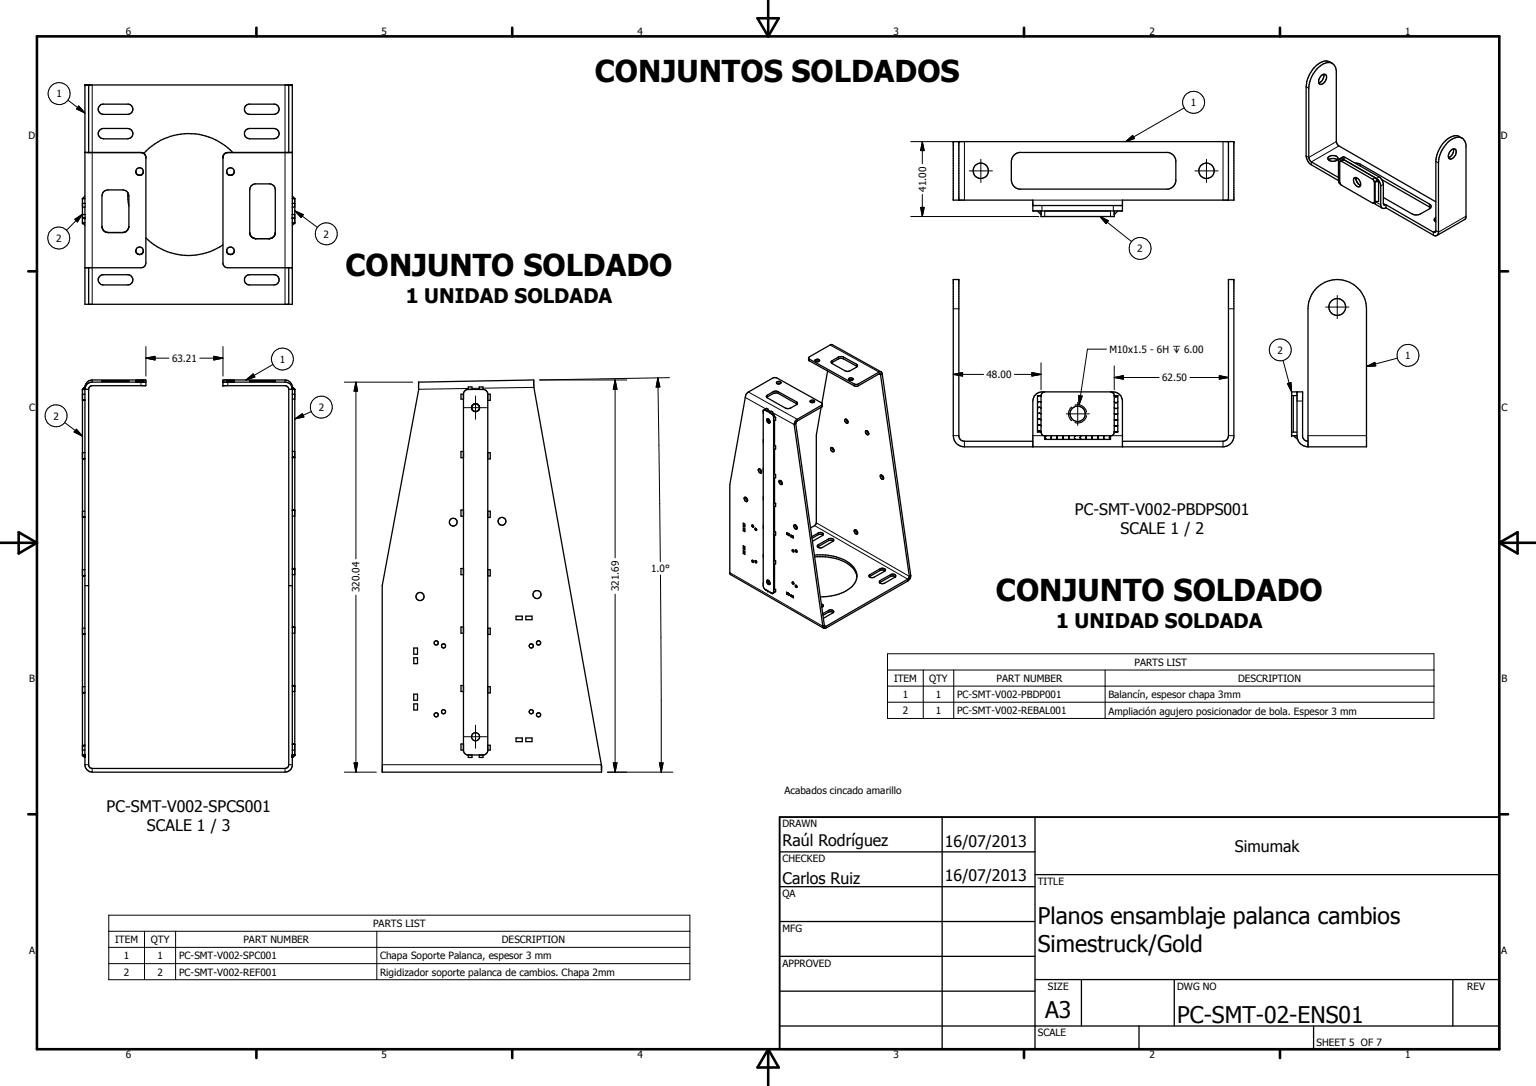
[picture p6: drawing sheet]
<svg xmlns="http://www.w3.org/2000/svg" width="420mm" height="297mm" viewBox="0 0 420 297" stroke-linecap="round" stroke-linejoin="round" font-family="sans-serif">
<g fill="none" stroke="#000" stroke-width=".35">
<path d="M364.4 17.3a3.3 3.3 0 0 0-4.6 .9 8.7 8.7 0 0 0-2.5 5.5v19l.2 .9 1 1.4 7.6 4.4M23.2 23.2h56.8v60h-56.8zM24.2 23.2v18.5M27.3 28.9l.7-.4h7.2a1.41 1.41 0 0 1 1.1 1.5 1.41 1.41 0 0 1-1.3 1.3h-6.7a1.42 1.42 0 0 1-1.3-.9 1.42 1.42 0 0 1 .3-1.5zM27.3 35.6l1-.5h6.7a1.42 1.42 0 0 1 1.3 1.5 1.42 1.42 0 0 1-1.3 1.4h-6.7a1.42 1.42 0 0 1-1.3-.9 1.42 1.42 0 0 1 .3-1.5zM67.3 28.9l.7-.4h7.2a1.41 1.41 0 0 1 1.2 1.5 1.41 1.41 0 0 1-1.4 1.3h-6.7a1.42 1.42 0 0 1-1.3-.9 1.42 1.42 0 0 1 .3-1.5zM67.3 35.6l1-.5h6.7a1.42 1.42 0 0 1 1.3 1.5 1.42 1.42 0 0 1-1.3 1.4h-6.7a1.42 1.42 0 0 1-1.3-.9 1.42 1.42 0 0 1 .3-1.5zM79 23.2v18.5M260.8 38.7h76.7v16h-30.5v3h-24.5v-3h-21.7zM262.3 38.7v16M336 38.7v16M361.3 20.7a.89 .89 0 0 1 1.5-.1 1.97 1.97 0 0 1-1.8 2.4l-.3-.5a2.07 2.07 0 0 1 .6-1.8z"/>
<path d="M362.1 20.3a2.14 2.14 0 0 1-1.3 2.3M399.9 37.8a3.2 3.2 0 0 0-4.3 .5 8.7 8.7 0 0 0-2.8 5.9l-.2 19.3h-.5l-13-7.5M22.6 54.3v6.7M22.6 54.3h.6M22.6 56.6h.7M22.6 55.6h.7M22.6 59.6h.7M22.6 58.7h.7M23.2 41.7l15.9 .1M23.2 53.6l-.6 .7M23.7 41.7h.2M35 52.7l.3 3.6"/>
<path d="M37.2 47.1l.3 .6M37.6 47.8l.2 .1M38.8 41.7l.3 .1M39.1 41.8l.2 .2M39.2 46.9a1.05 1.05 0 0 1-1.4 1.1 1.05 1.05 0 0 1-.4-1.7 1.05 1.05 0 0 1 1.7 .3 1.02 1.02 0 0 1-.1 1 1.02 1.02 0 0 1-1.1 .3M39.3 42l.2 .1M39.5 42.1l.4 1v28.8l-.2 .7-.4 .4-.7 .2h-15.3M39.5 42.1l.3 .4M61.1 42.5l-.1 29.7 .2 .4 .3 .4 .8 .2h17.7M61.4 42.1l-.3 .4M61.8 41.8l-.7 .7M62 46.9l.3 .7"/>
<path d="M62 41.7l-.2 .1M63.7 41.7a16.6 16.6 0 0 0-24.4 .3M64 47.4l-.6 .5-1.1-.2M64 47.3a1.02 1.02 0 0 0-.6-1.3 1.02 1.02 0 0 0-1.3 .6 1.02 1.02 0 0 0 .6 1.3M64.1 46.9l-.1 .3a1.02 1.02 0 0 1-1.2 .7M79.5 41.7h-.2M79.9 59.6h.7M79.9 58.7h.7M80 41.7l-18.2 .1M80 54.3h.6M80 56.6h.6M80 55.6h.6"/>
<path d="M80 53.6l.6 .7M80.6 54.3v6.7M277.5 42.3l1.3-.6h40.7a2.54 2.54 0 0 1 2.1 2.2v5.7a2.53 2.53 0 0 1-2.1 2.1h-40.7a2.57 2.57 0 0 1-2.2-2.5l.1-5.3 .4-1.1zM282.5 56.2h24.5M283.8 57.7l1 1M284.8 57.7v1.5h20v-1.5M305.8 57.7l-1 1M363.4 43a1.48 1.48 0 0 1 2.6 .5 1.64 1.64 0 0 1-2.8-.2zM363.4 43.7a1.94 1.94 0 0 1 2.4 0M366.1 49.4v-5.2l.2-.6 .6-.3 10 5.8 .6 1 .2 .7 .1 5.7 .4 .5 .9-.1M366.1 49.4l.2 .6 .4 .3M366.1 48.6l-7.5-4.4-.5-.8-.1-19.3a7.8 7.8 0 0 1 5-7 2.14 2.14 0 0 1 2.5 2.2v19.4l.6 1.1 26.7 15.4"/>
<path d="M366.5 43.4l1-.5 .5 .2 9.2 5.3a2.63 2.63 0 0 1 1.2 2v5.4l.4 .3 .3-.1M366.6 44.1l-.1 .3v5.4l.2 .7 9 5.1M366.6 44.1l.8-.5 .3 .1 8.5 4.9 .4 .8M366.6 44.1l9.1 5.1 .3 .6v5.5l-.2 .3M367 43.9l-.3-.2v.3M370.4 48.6a1.63 1.63 0 0 1 1.7 2.2l-.2 .3a1.63 1.63 0 0 1-1.6-2.2zM370.7 44.6l1.4 .3 18.9 10.9a.72 .72 0 0 1 .4 .7 .72 .72 0 0 1-.4 .6l-2.4 1.4a2.4 2.4 0 0 1-2.4 0l-7.8-4.5M371 48.6a2 2 0 0 0 1.2 2.1M375.7 55.6l2.4 1.3M375.8 55.6h-.1M376.2 49.7v5.4h.9v-5.4M376.2 49.7h.9"/>
<path d="M376.2 55.4v.2l-.3-.1M376.5 55.1l-.7 .5M376.6 49.4l.5 .3M376.6 49.4l-.4 .3M377.9 49.1l13.4 7.8M379.1 56v.9M379.1 56.9l13 7.4 .4 .2 .6-.2 .4-.5v-19.2a8 8 0 0 1 4.5-6.9 2.11 2.11 0 0 1 3 2.1v19.8l-.4 .5-7.5 4.3M392.8 59.5l-.5 .4v.3l.5 .5M396.8 41.2l1-.5a1.27 1.27 0 0 1 0 2.1l-.1 .3a.96 .96 0 0 1-1.3 .2 1.82 1.82 0 0 1 .4-2.1zM397.6 40.7a2.09 2.09 0 0 1-1.4 2.4M22.6 61h.6M22.6 61l.6 .6"/>
<path d="M23.2 73.2h.1M24.2 73.2v10M27.5 75.4l.8-.3h6.7a1.4 1.4 0 0 1 1.3 1.4 1.4 1.4 0 0 1-1.3 1.4h-6.7a1.39 1.39 0 0 1-1.4-1 1.39 1.39 0 0 1 .6-1.5zM28 62.5l-.1-8.9a1.65 1.65 0 0 1 1.7-1.7h4a1.71 1.71 0 0 1 1.7 1.7v8.3l-.5 1.1M28 62.5l.3 .5M28.3 63l.7 .5M29 63.5l.6 .1M34.2 63.5l-4.6 .1M34.2 63.5l-.3 .1M34.8 63l-.6 .5M35 62.7l-.2 .3M37.2 68.7l.3 .7 .8 .2"/>
<path d="M37.6 69.4a1.03 1.03 0 0 1 0-1.6 1.03 1.03 0 0 1 1.5 .3 1.03 1.03 0 0 1-.7 1.5M39.2 68.6l-.1 .5a1.07 1.07 0 0 1-1.4 .4M39.9 65.1a16.6 16.6 0 0 0 21.1 1.9M62 68.6l.4 .8 .7 .2M63.7 69.4l-.4 .2M64 69.1l-.2 .2M64.1 68.6a1.04 1.04 0 0 1-1.6 .8 1.04 1.04 0 0 1 0-1.8 1.04 1.04 0 0 1 1.6 .9l-.1 .5M67.3 75.6l1-.5h6.7a1.4 1.4 0 0 1 1.3 1.4 1.4 1.4 0 0 1-1.3 1.4h-6.7a1.38 1.38 0 0 1-1.3-.8 1.38 1.38 0 0 1 .3-1.5zM68.3 63.6l.1-12.2 .3-.6 1-.5h4.2l.6 .2a1.6 1.6 0 0 1 .8 1.4v11.7M68.3 63.6l.1 .3M68.3 63.6l.2 .8M68.5 64.4l.2 .3"/>
<path d="M68.5 64.4l.7 .7M68.9 64.9l.3 .1M69.2 65l.2 .2M75.1 64.4l-.6 .7-.9 .2h-3.6l-.8-.2M75.1 64.4l-.4 .5M75.3 63.6l-.2 .8M75.3 63.6v.3M79 73.2v10M80 61h.6M80.6 61l-.6 .6M360.1 78.8a8 8 0 0 1 8.7-1.7 8 8 0 0 1 5 7.4v37.7h-16v-37.7a8 8 0 0 1 2.3-5.7zM392.8 60.3l-.3 .2"/>
<path d="M221.2 97.9l.2-.3 6.1-3.4 13.5 7.5M221.2 97.9v.5l.2 .3 12.6 7 .8-.2 5.6-3.2h.4l.1 .2M221.2 97.9l.2 .4 12.6 6.9 .6-.1 6-3.4 .5 .1 .2 .5M223.1 98.8h.9M223.2 98.8l-.2-.1a.64 .64 0 0 1 .6-.4 .64 .64 0 0 1 .6 .4l-.2 .1M223.2 98.8h.8M227.4 98.8l1.9-1.1 1.1-.2 3.9 2.1 .3 .5-.3 .4-1.7 .9-.8 .2-4.2-2.2zM227.4 99.3l1.9-1.1 .9-.2 4.3 2.2M22.6 106.5h.6M22.6 106.5v100M22.6 107.8h.6M22.6 109.5h.6"/>
<path d="M23.2 105.9a2.01 2.01 0 0 1 2-2l14.7 .1-.1 1.5h-14.6a.93 .93 0 0 0-1 1M23.3 105.8l-.1 103.4a2.07 2.07 0 0 0 2 2h52.8a2.09 2.09 0 0 0 2-1.7l-.1-103.7M23.3 105.8l-.7 .7M24.2 106.5v102.7l.4 .8 .6 .2h52.8l.6-.2 .3-.4 .1-103.1M27.9 104.1h7.4v.2h-7.4zM37.2 104.4h2M37.2 104.4h.1M37.2 104.1h2zM39.2 104.4h.1M39.9 104.5h-15a1.98 1.98 0 0 0-1.7 2h1M61 104.5h17.3a1.91 1.91 0 0 1 1.7 1.7M62 104.4h2.1"/>
<path d="M62 104.4h.1M62 104l2.1 .1zM64.1 104.4h.1M68.3 104.1h6.6h.4v.2l-6.9 .1zM79 106.5h1M79.9 105.8l.7 .7M80 105.9a2.01 2.01 0 0 0-2-2h-16.6l-.4 .1v1.5h17l.6 .2 .4 .8M80 106.5h.6M80 107.8h.6M80 109.2h.6M80.6 106.5v100M114.5 104.5l31.5-.6v2.1l18.5 103.4v1.8h-59.9v-51l9.9-53.7z"/>
<path d="M126.8 107.8h-.7v1.4h.7M128.1 106.5l-.9 .4-.4 .7v97.8l.4 .7 .6 .4h4.6l.6-.4 .4-.7v-97.8l-.4-.7-.9-.4M128.1 106.5h4M128.1 106.5v-.7h1v.7M129.1 111.4a1.04 1.04 0 0 0 .9 1.1 1.04 1.04 0 0 0 1.1-.9M131 110.9a1.09 1.09 0 0 0-1.1-.5 1.09 1.09 0 0 0-.9 .9M131.1 111.1v.5M131.1 106.5v-.7h1v.7M131.1 111.1a1.11 1.11 0 0 0-1.7-.5 1.11 1.11 0 0 0 .1 1.8 1.11 1.11 0 0 0 1.7-.8M133.4 107.8h.7v1.7h-.7M208.9 112.3l-.1 .2M208.9 112.3l-.1 48 .5 .9"/>
<path d="M208.9 112.1v.2M208.9 112.1l.4 .1M209.3 112.2l1.7 1M209.3 112.2l.5 .2M209.5 112l-.6 .1M209.7 108.2l2-1.1h1l5.1 2.8 .3 .5-1.8 1.2-1 .2-5.4-3-.3-.3zM209.8 108.7l1.9-1.1 .8-.1 5.5 3M209.8 114.6a.71 .71 0 0 1 .7 .3 .71 .71 0 0 1 0 .8 .73 .73 0 0 1-.7-1.1zM210 112.3l.8 .4M210 112.3l-.2 .1M210.1 111.9l-.1 .4M210.1 111.9l-.3 .5"/>
<path d="M210.1 111.9l-.5-.2-.3 .5M210.3 115.3l-.3-.7 .1 .6 .3 .2M210.4 115.4l.2 .2M210.4 115.4l.1 .1M211 113.2l.6 .8v48.1l-.2 .2M211.3 113l.4 .4 .2 .6M211.3 113l-.3 .2M211.4 112.7l-.5-.3-.3 .5 .4 .3M211.4 112.7l-.4 .5M211.4 112.7l-.1 .3M211.9 115v6.8M211.9 114l-.3 .2h.6"/>
<path d="M211.9 114l.3 .2M212.2 114.2v.8h-.6M212.5 104.5a.59 .59 0 0 1 .6-.2 .59 .59 0 0 1 .5 .5l-.8 .2-.4-.3zM213.4 104.9h-.9M217.2 116.1l7.9 55.2M217.7 115.9l7.8 55.2M217.7 115.9l-.5 .2M221.6 109.7a.7 .7 0 0 1 1.2 .2h-.1a.66 .66 0 0 1-.6 .3 .66 .66 0 0 1-.5-.5zM221.8 110h.9M224.6 111.4l-1.3 7.6v24l-.5 .8-1.1 .6M224.9 110.3l-12.6-7-.9 .1-6.9 4-.3 .3-4.6 24.9v24.2l.3 .4 25.4 14.6M224.9 110.3v1l-6.8 3.8-.4 .8"/>
<path d="M224.9 110.6l-7 4.2-.5 .6-.2 .7M226.4 101.5l-1.6 8.8M231.1 114.7a.61 .61 0 0 1 .7 .3 .61 .61 0 0 1-.1 .8l-.5-.4zM231.5 114.7l.5 .8M232.2 103.5a.72 .72 0 0 1 1.2 .3l-.9 .3-.4-.4zM233.2 103.9l-.9 .1M237.1 117.8a.56 .56 0 0 0-.4 .6 .56 .56 0 0 0 .6 .5l.3-.2M237.1 117.8l.5 .9M237.1 117.8l.1 .4 .4 .5M240.9 102.5l7.8 55.1M241.3 102.3l7.8 55.1M241.3 102.3l-.4 .2"/>
<path d="M284.8 118.2l.3 .8 .5 .2h18.4l.6-.4 .2-.6M284.8 108.2v10M284.8 108.2h-1v10h1M285.8 107.2l-.7 .2-.3 .8M285.8 119.2v1h18v-1M303.8 107.2l.8 .4 .2 .6M304.8 108.2v10M304.8 108.2h1v10h-1M353.8 119.2l1.2 1M354.8 119.2h-1.5v-12h3v12.3l.4 .8 1.1 .4M354.8 108.2h-1v10h1M354.8 107.2v12"/>
<path d="M354.8 119.2a3 3 0 0 0 3 3M22.6 139.8h.6M22.6 125.5h.6M22.6 123.8h.6M80 123.5h.6M80 125.2h.6M80 139.5h.6M126.8 123.5h-.7v1.7h.7M126.8 139.5h-.7v1.7h.7M133.4 139.8h.7v1.7h-.7M133.4 123.8h.7v1.7h-.7M203.6 136.1h.5l.4 .8a.44 .44 0 0 1-.5 .3 .44 .44 0 0 1-.3-.5z"/>
<path d="M204 136v.4l.5 .5M207.5 128.4a.67 .67 0 0 1 .7 .2 .67 .67 0 0 1-.1 .8 .86 .86 0 0 1-.6-1zM207.8 128.3l.5 .8M211.9 122.8v6.9M211.9 130.7v6.8M211.9 138.5v6.9M211.9 129.7l-.3 .1h.6M211.9 129.7l.3 .1M211.9 121.8l-.3 .2h.6M211.9 121.8l.3 .2M211.9 137.5l-.3 .2h.6M211.9 137.5l.3 .2"/>
<path d="M212.2 122v.8h-.6M212.2 129.8v.9h-.6M212.2 137.7v.8h-.6M213.5 131.4h-.2a.62 .62 0 0 0-.1 .8 .62 .62 0 0 0 .7 .2l.1-.2M213.5 131.4l.5 .8M227.3 122.5a.66 .66 0 0 1 .7 .3 .66 .66 0 0 1-.1 .8l-.6-.5zM227.6 122.4l.1 .5 .4 .4M241.2 130l-.2-.1a.63 .63 0 0 0-.1 .8 .63 .63 0 0 0 .8 .3v-.2M241.2 130l.4 .3 .1 .5M241.2 130l.1 .5 .4 .4M282.5 122.2v-12.5a2.59 2.59 0 0 1 2.5-2.5h19.5a2.55 2.55 0 0 1 2.5 2.5v12.5M282.5 120.7h-18.7a1.45 1.45 0 0 1-1.5-1.5v-42.7h-1.5v42.7a3 3 0 0 0 3 3h70.7a3 3 0 0 0 3-2.6v-43.1h-1.5v42.7a1.45 1.45 0 0 1-1.5 1.5h-27.5"/>
<path d="M22.6 141.5h.6M22.6 157.5h.6M22.6 155.8h.6M80 155.5h.6M80 157.2h.6M80 141.2h.6M126.8 155.5h-.7v1.7h.7M133.4 155.8h.7v1.7h-.7M203.3 143.1l.4 .2v.8l-.4-.2zM203.3 150.6l.4 .2v.8l-.4-.2zM203.3 144.4l.4 .3v.7l-.4-.2zM203.3 149.3l.4 .2v.8l-.4-.2z"/>
<path d="M203.7 149.9l-.4 .2M203.7 144.9l-.4 .3M203.7 143.7l-.4 .2M203.7 151.1l-.4 .3M205.7 143.6h.2l.2 .6-.3-.1zM205.7 153.3h.2l.2 .5-.4-.2zM206.5 144.5l.4 .2 .1 .3h-.3zM206.5 153.4l.4 .1v.4l-.2-.1zM207 145l-.1 .1M209.9 158.7a.67 .67 0 0 1 .7 .4 .67 .67 0 0 1-.3 .8 .83 .83 0 0 1-.4-1.2zM210 158.7a.9 .9 0 0 0 .6 1M211.9 146.3v6.9"/>
<path d="M211.9 154.2v6.9M211.9 145.4l-.3 .1h.6M211.9 145.4l.3 .1M211.9 153.2l-.3 .2h.6M211.9 153.2l.3 .2M212.2 145.5v.8h-.6M212.2 153.4v.8h-.6M215.9 146l-.7-.3v.4M215.9 146v.6l-.7-.5M215.9 146l-.3-.1-.4 .2M216.7 159.2l.4 .1 .1 .4a.32 .32 0 0 1-.4-.1 .32 .32 0 0 1-.1-.4zM216.7 150.4l.4 .1 .1 .4a.32 .32 0 0 1-.4-.1 .32 .32 0 0 1-.1-.4z"/>
<path d="M216.8 150.4h.1M216.8 159.2h.1M217 146.7v.5l-.7-.4M217 146.7l-.7-.4v.5M217 146.7l-.3-.1-.4 .2M217.2 143.6a.63 .63 0 0 1 .7 .4 .63 .63 0 0 1-.1 .7l-.6-.4zM217.6 143.6l.2 .6 .3 .2M217.6 150.4l.4 .3v.3a.35 .35 0 0 1-.4-.2 .35 .35 0 0 1 0-.4zM222.8 151.8a12.7 12.7 0 0 1 10.7 3.3l.7 1.3 .2 1.3M222.8 152.3a12.5 12.5 0 0 1 10.7 3.3l.7 1.3 .2 .9M223.7 149.1l2.9-1.7a.85 .85 0 0 1 1.4 .5l-3 1.8a.89 .89 0 0 1-1.4-.4zM225.1 146.3l-2.9 1.7"/>
<path d="M225.1 146.3l-1.1-.1-1.9 1M225.1 146.3l.1-.1a.82 .82 0 0 0-.6-.6 .82 .82 0 0 0-.8 .2l-1.7 1M228 148l-.6-.3-.8 .2-2.9 1.7M233.7 145a.62 .62 0 0 1 .8 .3 .62 .62 0 0 1-.2 .8 .89 .89 0 0 1-.6-1.1zM234.1 144.9l.1 .6 .4 .3M234.4 157.7a5.5 5.5 0 0 1-3.6 4.3l-2.7 .9-3.7 .4M242.1 156.1l-3.1 1.8-1.2-.1M242.1 156.1l-.7-.2-.5 .1-3.1 1.8M242.1 156.1a.69 .69 0 0 0-.3-.7 .69 .69 0 0 0-.9 .1l-3.1 1.8v.5M244.9 157.8l-.5-.3-.8 .1-3 1.8M244.9 157.8l-2.9 1.7-.9 .1-.5-.2M244.9 157.8a.76 .76 0 0 0-.4-.8 .76 .76 0 0 0-.9 .2l-2.9 1.6-.1 .6"/>
<path d="M248.6 158.1l-22.7 13.2h-.3M248.6 158.1l.3 .2M248.7 157.6l-.1 .5M248.9 158.3l-.6 .6-22.4 12.9h-.6M249.1 157.4l-.2 .9M249.1 157.4l-.4 .2M22.6 173.5h.6M22.6 171.8h.6M23.2 160.2h1M79 160.2h1M80 171.5h.6M80 173.2h.6"/>
<path d="M113.2 177.2h1v1.7h-1zM113.2 179.9h1v1.6h-1zM126.8 171.5h-.7v1.7h.7M133.4 171.8h.7v1.7h-.7M141.2 168.5h1.7v1h-1.7zM143.8 168.5h1.7v1h-1.7zM209.3 161.2l2 1.2M209.3 161.2l.7 .5M210.6 162l.7 .4M211 162.2l.3 .1M211.3 162.3v.1M211.4 162.3h-.1"/>
<path d="M211.9 161.9l-.5 .4M211.9 161.1l-.3 .1h.6M211.9 161.1l.3 .1M212.2 161.2v.7h-.6M215.9 162.4v.5l-.7-.4M215.9 162.4l-.7-.4v.5M215.9 162.4l-.3-.2-.4 .3M217 163.1v.4l-.7-.4M217 163.1l-.7-.5v.5M217 163.1l-.3-.2-.4 .2M217.6 160.1l.4 .3v.3a.37 .37 0 0 1-.4-.2 .37 .37 0 0 1 0-.4zM224.7 165.2l.5 .4-.1 .3"/>
<path d="M224.7 165.7l.4 .2M225.1 171.3l.2 .5M225.1 165.9l-.3 .2M225.5 171.1l-.4 .2M225.5 171.1h.1M225.5 171.1l.1 .2M225.6 171.3h.1M225.6 171.3l-.3 .5M228 167.6l-1-.3-1.9 1M228 167.6v-.6l-.8-.2-2.1 1.1M228 167.6l-2.8 1.5M22.6 189.5h.6"/>
<path d="M22.6 187.8h.6M80 187.5h.6M80 189.1h.6M113.2 192.5h1v1.7h-1zM113.2 189.9h1v1.6h-1zM126.8 187.5h-.7v1.6h.7M133.4 187.8h.7v1.7h-.7M22.6 206.5h.6M22.6 205.1h.6M22.6 203.8h.6M22.6 206.5l.6 .7M80 206.5h.6"/>
<path d="M80 203.5h.6M80 205.1h.6M80.6 206.5l-.6 .7M126.8 203.5h-.7v1.6h.7M128.1 206.5v.7h1v-.7M131.1 206.5v.7h1v-.7M133.4 203.8h.7v1.3h-.7M141.2 201.8h1.7v1.1h-1.7zM143.8 201.8h1.7v1.1h-1.7zM164.5 209.2v.3M213.3 233h69.8M257.7 223.5v63.5"/>
<path d="M283.1 239.2h127M283.1 223.5v63.5M213.3 242.5h69.8M213.3 252.1h69.8M213.3 261.6h69.8M213.3 271.1h69.8M283.1 267.9h127M295.8 267.9v12.7M321.2 267.9v12.7M397.4 267.9v12.7M213.3 280.6h196.8M311.6 280.6v6.4"/>
<path d="M359.3 280.6v6.4"/>
<circle cx="268.3" cy="46.7" r="2.09"/>
<circle cx="330" cy="46.7" r="2.11"/>
<circle cx="365.8" cy="84" r="2.3"/>
<circle cx="294.8" cy="113.2" r="2.1"/>
<circle cx="124" cy="142.8" r="1.06"/>
<circle cx="137.3" cy="142.6" r="1.07"/>
<circle cx="114.9" cy="163.2" r="1.1"/>
<circle cx="119.3" cy="175.9" r=".58"/>
<circle cx="121.3" cy="176.7" r=".58"/>
<circle cx="145.3" cy="176.7" r=".56"/>
<circle cx="146.9" cy="162.6" r="1.11"/>
<circle cx="147.3" cy="175.9" r=".58"/>
<circle cx="119.3" cy="195.5" r=".55"/>
<circle cx="121.3" cy="194.7" r=".57"/>
<circle cx="145.3" cy="194.7" r=".56"/>
<circle cx="147.3" cy="195.5" r=".56"/>
<circle cx="130.1" cy="201.5" r="1.11"/>
</g>
<g fill="none" stroke="#000" stroke-width=".27">
<path d="M18.6 27.4l4.6 3.5M21.5 29l1.7 1.9-2.3-1.1zM25.2 23.2v60M78 23.2v60M249.1 38.7h13.1M252.3 38.7l.5 2.5h-1zM252.3 38.7v6M263.8 38.7v16M307.9 38.7l1.9-1.7 .5 .9zM323.9 29.5l-16 9.2M334.5 38.7v16M357.3 23.7l.7 .4"/>
<path d="M365.5 38.7l-7.5 4.4-.7-.4M366.3 39.9l-7.6 4.4v.8M20.5 60l2.1-1.4-1.4 2.1zM22.6 59.6h.6M22.6 58.6l-4.4 4.4M38.6 41.7h.1M62.3 41.7h.1M80 59.6h.6M80.6 57.7l2.4 1-.6 .8zM80.6 57.7l6.2 4.5M249.1 59.2h35.1M251.8 56.7h1l-.5 2.5z"/>
<path d="M252.3 53.2v6M265.1 46.7h6.4M268.3 43.6v6.3M282.5 54.7h24.5M285 56.2v1.5M285.8 57.7v1.5M300.9 59.2l2.3 1.2-.7 .8zM300.9 59.2l8.6 6.9M303.8 57.7v1.5M304.5 56.2v1.5M326.8 46.7h6.4M330 43.6v6.3"/>
<path d="M366.1 49.4l.4 .2M367.7 43.7l-.7 .4M368 43.1l-.7 .4M372.1 44.9v.6M376.2 48.6l-.8 .4M376.2 55.1l-.2 .2M376.4 55.2l1.3 .8M376.6 49.4l-.6 .4M377.2 48.4l-.7 .4M378.4 50.4l-.7 .4M378.4 55.6l.7 .4M391 55.8v.8"/>
<path d="M392.8 44.2l.7 .4M401 59.1l-7.5 4.4-.7-.4-.7 .4v.8M29.6 63.6h.1M33.6 63.6h.1M70 65.3h.1M73.6 65.3h.1M39.9 98l2.5-.5v1zM39.9 98h6.3M39.9 94.8v8.1M54.6 98h6.4M58.5 97.5l2.5 .5-2.5 .5zM61 94.8v8.1"/>
<path d="M74.7 99.7l-7.4 4.2M221.4 98.3v.4M227.1 94.4l13.3 7.4M227.6 98.7l.1 .4M229.3 97.7v.5M230.7 97.7v.5M234.3 99.6v.5M260.8 84.5h1.5M284.8 99.2v7.4M302.7 95.5h-5.2l-2.3 15.2M336 84.5h1.5M351 98.6l2.3 8.6"/>
<path d="M362.6 84h6.4M365.8 80.8v6.4M382.3 98l-8.5 2.2M17.7 115.6l4.9 3.7M20.9 117.4l1.7 1.9-2.3-1.1zM22.6 106.5l.7-.7zM22.6 106.5l.6-.3v.3zM22.6 106.5l.7-.6zM22.6 106.5l.6-.4zM22.6 106.5l.7-.5zM22.6 106.5l.6-.2v.2zM22.6 106.5l.6-.3z"/>
<path d="M22.6 106.5l.7-.4zM22.6 109.3h.6M22.6 106.5l.7-.7-.1 .7zM23.2 106.2h.1M23.3 106h.1M23.3 106.1l-.1 .1M25.2 103.9v.6M29.6 104.1v.2M33.6 104.1v.2M38.6 104.5v1M62.3 104.5v1M67.3 103.9l1.9-1.6 .5 .8z"/>
<path d="M70 104.1v.3M73.6 104.1v.3M78 103.9v.6M79.9 105.8l.7 .7zM79.9 105.8l.7 .7h-.6zM79.9 105.8l.1 .1M80 106.3l.6 .2h-.6zM80 105.9l.6 .6zM80 106.2l.6 .3zM80 106l.6 .5zM80 106.1l.6 .4zM80 105.8l.6 .7z"/>
<path d="M80 106.2l.6 .3h-.6zM80 106.1h.1M80 106.2h.1M80 106h.1M80.6 114.6l2.1-1.4 .4 .8zM85.2 112.6l-4.6 2M94.2 104.5h18.7M97.4 104.5l.4 2.5h-1zM97.4 104.5v48.4M126.9 111.5h6.4M128.1 106.3l-13.6 .2M129.1 106.2h2"/>
<path d="M130.1 108.3v6.4M146 106l-13.9 .2M168.3 103.9l.5 2.6h-1zM168.3 103.9v48.7M179.9 103.4l.6 2.4-1 .1zM179.9 103.4l.7 50.2M183.1 103.3l-35.5 .6h23.8M203.9 108.7l5.6 3.2M204.7 107.2l13.4 7.5M209.9 108.1v.4M210 112.1l.9 .5M211.3 112.9l5.9 3.2"/>
<path d="M211.3 113l-.3 .2M211.5 107.1v.6M211.9 114l-.3 .2M212.9 107.1v.5M217.8 109.9v.5M224.7 110.8v.5M233.7 105v.5M234.8 105v.5M240.4 102.3l.5 .2M260.8 102.4l2.5-.5v1zM260.8 119.2h1.5M260.8 102.4h8.3"/>
<path d="M277.5 102.4h7.3M282.3 101.9l2.5 .5-2.5 .5zM282.5 119.2h3.3M283.8 108.4l.3-.2 .7 .2M283.8 118.1l.5-.2 .5 .2M283.8 116.5l.5-.3 .5 .3M283.8 114.9l.5-.3 .5 .3M283.8 113.2l.5-.2 .5 .2M283.8 111.6l.3-.2 .7 .2M283.8 110l.5-.2 .5 .2M286.1 119.2l-.1 .3 .1 .7M287.7 119.2l-.1 .3 .1 .7"/>
<path d="M289.3 119.2l-.2 .3 .2 .7M290.9 119.2l-.2 .3 .2 .7M291.6 113.2h6.4M292.5 119.2l-.2 .5 .2 .5M293.1 111.3a2.5 2.5 0 0 0 0 3.8M294 110.8a2.43 2.43 0 0 1 3.2 1.9M294.1 119.2l-.2 .3 .2 .7M294.8 110v6.4M295.1 108.2l.9 .1-.8 2.4zM295.7 119.2l-.2 .5 .2 .5M297.2 113.7a2.45 2.45 0 0 1-3.2 1.9M297.3 119.2l-.2 .5 .2 .5"/>
<path d="M298.9 119.2l-.2 .3 .2 .7M300.5 119.2l-.2 .5 .2 .5M302 119.2l-.1 .5 .1 .5M303.6 119.2l-.1 .3 .1 .7M303.8 119.2h3.2M304.8 103.3l2.5-.6v1zM304.8 108.3l.3 .2 .7-.2M304.8 109.9l.5 .3 .5-.3M304.8 111.5l.5 .3 .5-.3M304.8 113.2l.5 .2 .5-.2M304.8 114.8l.5 .2 .5-.2M304.8 116.4l.3 .2 .7-.2"/>
<path d="M304.8 118l.5 .2 .5-.2M304.8 103.3h12.3M304.8 100.1v6.5M325.5 103.3h10.5M333.5 102.7l2.5 .6-2.5 .4zM336 119.2h1.5M352.2 104.9l.9-.3 .2 2.6zM353.3 108.2h.5M353.3 118.2h.5M354.8 109.7h1.5M357.8 119.2h16M373.8 100.2l2.3-1.1 .2 1z"/>
<path d="M22.6 125.3h.6M80 125.2h.6M80 139.7h.6M263.8 120.7v1.5M334.5 120.7v1.5M22.6 141.4h.6M22.6 157.4h.6M80 155.7h.6M180.7 157.3l.2 53.9M199.6 156.6l25.5 14.7M222.8 143.8l25.5 14.6v.5M223.3 143l25.4 14.6"/>
<path d="M223.8 145.8v.5M223.8 149v.5M226.6 147.4v.5M237.9 157.2v.4M240.7 155.6v.4M240.7 158.8v.5M243.6 157.2v.4M22.6 173.4h.6M80 171.7h.6M97.4 162.8v48.4M168.3 162.5v48.7M225.5 171.1l.4 .2v.5"/>
<path d="M226.6 167v.4M242.8 178.8h149.4v17.7h-149.4zM22.6 189.4h.6M80 187.7h.6M130.1 198.3v6.4M242.8 183.3h149.4M242.8 187.7h149.4M242.8 192.1h149.4M252.5 183.3v13.2M260.9 183.3v13.2M302.3 183.3v13.2M22.6 206.5h.6v.7z"/>
<path d="M22.6 203.8h.6M23.2 209.2h1M25.2 210.2v1M78 210.2v1M79 209.2h1M80 206.5h.6l-.6 .7zM80 203.7h.6M94.2 211.2h8.7M96.8 208.7h1l-.4 2.5zM104.6 209.2h59.9M126.9 201.5h6.4M166.1 211.2h18"/>
<path d="M167.8 208.7h1l-.5 2.5zM180.4 208.7h1l-.5 2.5zM29.7 250.3h159v17.7h-159zM29.7 254.7h159M29.7 259.1h159M39.5 254.7v13.3M48 254.7v13.3M103.1 254.7v13.3M29.7 263.6h159"/>
<circle cx="16.2" cy="25.6" r="3"/>
<circle cx="326.5" cy="28" r="3"/>
<circle cx="16.1" cy="65.1" r="3"/>
<circle cx="89.3" cy="63.9" r="3"/>
<circle cx="311.9" cy="68" r="3"/>
<circle cx="77.2" cy="98.2" r="2.99"/>
<circle cx="350.2" cy="95.7" r="3"/>
<circle cx="385.1" cy="97.2" r="3"/>
<circle cx="15.3" cy="113.7" r="3"/>
<circle cx="87.9" cy="111.4" r="3"/>
</g>
<g fill="#000">
<circle cx="23.3" cy="23.2" r=".18"/>
<circle cx="24.2" cy="23.2" r=".18"/>
<circle cx="80" cy="23.2" r=".18"/>
<circle cx="260.8" cy="38.7" r=".18"/>
<circle cx="262.3" cy="38.7" r=".18"/>
<circle cx="336" cy="38.7" r=".18"/>
<circle cx="337.5" cy="38.7" r=".18"/>
<circle cx="23.3" cy="59.6" r=".18"/>
<circle cx="39.9" cy="43.1" r=".18"/>
<circle cx="61" cy="43.1" r=".18"/>
<circle cx="80" cy="41.7" r=".18"/>
<circle cx="80" cy="59.6" r=".18"/>
<circle cx="22.6" cy="61" r=".18"/>
<circle cx="80" cy="73.2" r=".18"/>
<circle cx="80.6" cy="61" r=".18"/>
<circle cx="23.3" cy="105.8" r=".18"/>
<circle cx="37.2" cy="104.1" r=".18"/>
<circle cx="39.2" cy="104.1" r=".18"/>
<circle cx="61" cy="104" r=".18"/>
<circle cx="61" cy="105.5" r=".18"/>
<circle cx="61" cy="104.5" r=".18"/>
<circle cx="62" cy="104.1" r=".18"/>
<circle cx="64.1" cy="104.1" r=".18"/>
<circle cx="79.9" cy="105.8" r=".18"/>
<circle cx="80" cy="105.8" r=".18"/>
<circle cx="114.5" cy="104.5" r=".18"/>
<circle cx="353.3" cy="119.2" r=".18"/>
<circle cx="215.6" cy="145.9" r=".18"/>
<circle cx="216.7" cy="146.6" r=".18"/>
<circle cx="210" cy="161.7" r=".18"/>
<circle cx="215.6" cy="162.2" r=".18"/>
<circle cx="216.7" cy="162.9" r=".18"/>
<circle cx="22.6" cy="206.5" r=".18"/>
<circle cx="80.6" cy="206.5" r=".18"/>
</g>
<g fill="#000">
<path d="M21.5 29l1.7 1.9-2.3-1.1zM307.9 38.7l1.9-1.7 .5 .9zM80.6 57.7l2.4 1-.6 .8zM251.8 56.7h1l-.5 2.5zM252.3 38.7l.5 2.5h-1zM20.5 60l2.1-1.4-1.4 2.1zM300.9 59.2l2.3 1.2-.7 .8zM39.9 98l2.5-.5v1zM58.5 97.5l2.5 .5-2.5 .5zM373.8 100.2l2.3-1.1 .2 1zM20.9 117.4l1.7 1.9-2.3-1.1zM22.6 106.5l.6-.3v.3z"/>
<path d="M22.6 106.5l.6-.4zM22.6 106.5l.7-.5zM22.6 106.5l.6-.2v.2zM22.6 106.5l.6-.3zM22.6 106.5l.7-.4zM22.6 106.5l.7-.7zM22.6 106.5l.7-.6zM67.3 103.9l1.9-1.6 .5 .8zM80 106.3l.6 .2h-.6zM80 106.2l.6 .3zM80 106.2l.6 .3h-.6zM80 106.1l.6 .4z"/>
<path d="M80 106l.6 .5zM79.9 105.8l.7 .7zM80 105.9l.6 .6zM80 105.8l.6 .7zM80.6 114.6l2.1-1.4 .4 .8zM97.4 104.5l.4 2.5h-1zM168.3 103.9l.5 2.6h-1zM179.9 103.4l.6 2.4-1 .1zM260.8 102.4l2.5-.5v1zM282.3 101.9l2.5 .5-2.5 .5zM295.1 108.2l.9 .1-.8 2.4zM304.8 103.3l2.5-.6v1z"/>
<path d="M333.5 102.7l2.5 .6-2.5 .4zM352.2 104.9l.9-.3 .2 2.6zM22.6 206.5h.6v.7zM80 206.5h.6l-.6 .7zM96.8 208.7h1l-.4 2.5zM167.8 208.7h1l-.5 2.5zM180.4 208.7h1l-.5 2.5z"/>
</g>
<g fill="none" stroke="#000" stroke-width=".71">
<path d="M10.1 9.9h400v277.1h-400zM70.1 7.6v2.3M140.1 7.6v2.3M207.2 5h5.8l-2.9 4.9zM210.1 0v9.9M280.1 7.6v2.3M350.1 7.6v2.3M7.7 74.2h2.4M410.1 74.2h2.4M.1 148.5h10M5.1 145.6l5 2.9-5 2.9zM410.1 148.5h10"/>
<path d="M410.1 148.5l5-2.9v5.8zM7.7 222.7h2.4M410.1 222.7h2.4M70.1 287v2.4M140.1 287v2.4M210.1 287v10M210.1 287l2.9 5h-5.8zM280.1 287v2.4M350.1 287v2.4"/>
</g>
<path d="M213.3 223.5h196.8v63.5h-196.8z" fill="none" stroke="#000" stroke-width=".51"/>
<g font-size="8.2">
<text x="162.7" y="22.6">CONJUNTOS SOLDADOS</text>
<text x="94.5" y="75.6">CONJUNTO SOLDADO</text>
<text x="272.4" y="164.4">CONJUNTO SOLDADO</text>
</g>
<g font-size="6.3">
<text x="283.9" y="252.8">Planos ensamblaje palanca cambios</text>
<text x="283.9" y="260.3">Simestruck/Gold</text>
<text x="285.9" y="278.5">A3</text>
<text x="322" y="279.8">PC-SMT-02-ENS01</text>
</g>
<g font-size="5.5">
<text x="111" y="82.9">1 UNIDAD SOLDADA</text>
<text x="288.9" y="171.7">1 UNIDAD SOLDADA</text>
</g>
<g font-size="4.4">
<text x="294" y="140.8">PC-SMT-V002-PBDPS001</text>
<text x="306.5" y="146">SCALE 1 / 2</text>
<text x="29.2" y="222.1">PC-SMT-V002-SPCS001</text>
<text x="40.2" y="227.3">SCALE 1 / 3</text>
<text x="214.1" y="231.4">Raúl Rodríguez</text>
<text x="258.5" y="231.6">16/07/2013</text>
<text x="337.8" y="233">Simumak</text>
<text x="214.1" y="241.7">Carlos Ruiz</text>
<text x="258.5" y="241.1">16/07/2013</text>
</g>
<g font-size="2.7">
<text x="34.4" y="9.6">6</text>
<text x="104.4" y="9.6">5</text>
<text x="174.4" y="9.6">4</text>
<text x="244.4" y="9.6">3</text>
<text x="314.4" y="9.6">2</text>
<text x="384.4" y="9.6">1</text>
<text x="15.4" y="26.6">1</text>
<text x="325.7" y="29">1</text>
<text x="7.8" y="38.1">D</text>
<text x="410.6" y="38.1">D</text>
<text x="253.3" y="52.4" transform="rotate(-90 253.3 52.4)">41.00</text>
<text x="88.5" y="65">2</text>
<text x="15.4" y="66.1">2</text>
<text x="311.1" y="69">2</text>
<text x="47.1" y="99">63.21</text>
<text x="76.5" y="99.2">1</text>
<text x="303.5" y="96.6">M10x1.5 - 6H x 6.00</text>
<text x="349.4" y="96.7">2</text>
<text x="384.4" y="98.2">1</text>
<text x="269.9" y="103.4">48.00</text>
<text x="317.9" y="104.3">62.50</text>
<text x="7.9" y="112.4">C</text>
<text x="87.2" y="112.4">2</text>
<text x="410.7" y="112.4">C</text>
<text x="14.6" y="114.8">2</text>
<text x="169.3" y="161.7" transform="rotate(-90 169.3 161.7)">321.69</text>
<text x="178.1" y="156.4">1.0°</text>
<text x="98.4" y="162" transform="rotate(-90 98.4 162)">320.04</text>
<text x="310.3" y="182.1">PARTS LIST</text>
<text x="7.9" y="186.6">B</text>
<text x="244.5" y="186.5">ITEM</text>
<text x="246.9" y="190.9">1</text>
<text x="254.2" y="186.5">QTY</text>
<text x="256" y="190.9">1</text>
<text x="261.8" y="190.9">PC-SMT-V002-PBDP001</text>
<text x="272.6" y="186.5">PART NUMBER</text>
<text x="303.2" y="191">Balancín, espesor chapa 3mm</text>
<text x="338.7" y="186.5">DESCRIPTION</text>
<text x="410.7" y="186.6">B</text>
<text x="246.9" y="195.3">2</text>
<text x="256" y="195.3">1</text>
<text x="261.8" y="195.3">PC-SMT-V002-REBAL001</text>
<text x="303.2" y="195.5">Ampliación agujero posicionador de bola. Espesor 3 mm</text>
<text x="214.6" y="217.1">Acabados cincado amarillo</text>
<text x="214.1" y="226.2">DRAWN</text>
<text x="214.1" y="235.8">CHECKED</text>
<text x="214.1" y="245.4">QA</text>
<text x="283.9" y="242">TITLE</text>
<text x="31.5" y="257.9">ITEM</text>
<text x="41.2" y="258">QTY</text>
<text x="66.6" y="257.9">PART NUMBER</text>
<text x="102.1" y="253.5">PARTS LIST</text>
<text x="137.3" y="258">DESCRIPTION</text>
<text x="214.1" y="254.8">MFG</text>
<text x="7.9" y="260.9">A</text>
<text x="33.9" y="262.4">1</text>
<text x="43" y="262.4">1</text>
<text x="49" y="262.4">PC-SMT-V002-SPC001</text>
<text x="104" y="262.4">Chapa Soporte Palanca, espesor 3 mm</text>
<text x="410.7" y="260.9">A</text>
<text x="33.9" y="266.8">2</text>
<text x="43" y="266.8">2</text>
<text x="49" y="266.8">PC-SMT-V002-REF001</text>
<text x="104" y="266.8">Rigidizador soporte palanca de cambios. Chapa 2mm</text>
<text x="214.1" y="264.4">APPROVED</text>
<text x="286.6" y="270.7">SIZE</text>
<text x="322" y="270.8">DWG NO</text>
<text x="401.3" y="270.7">REV</text>
<text x="283.9" y="283.4">SCALE</text>
<text x="360.1" y="286.2">SHEET 5 OF 7</text>
<text x="34.4" y="289.4">6</text>
<text x="104.4" y="289.4">5</text>
<text x="174.4" y="289.4">4</text>
<text x="244.4" y="289.4">3</text>
<text x="314.4" y="289.4">2</text>
<text x="384.4" y="289.4">1</text>
</g>
</svg>
